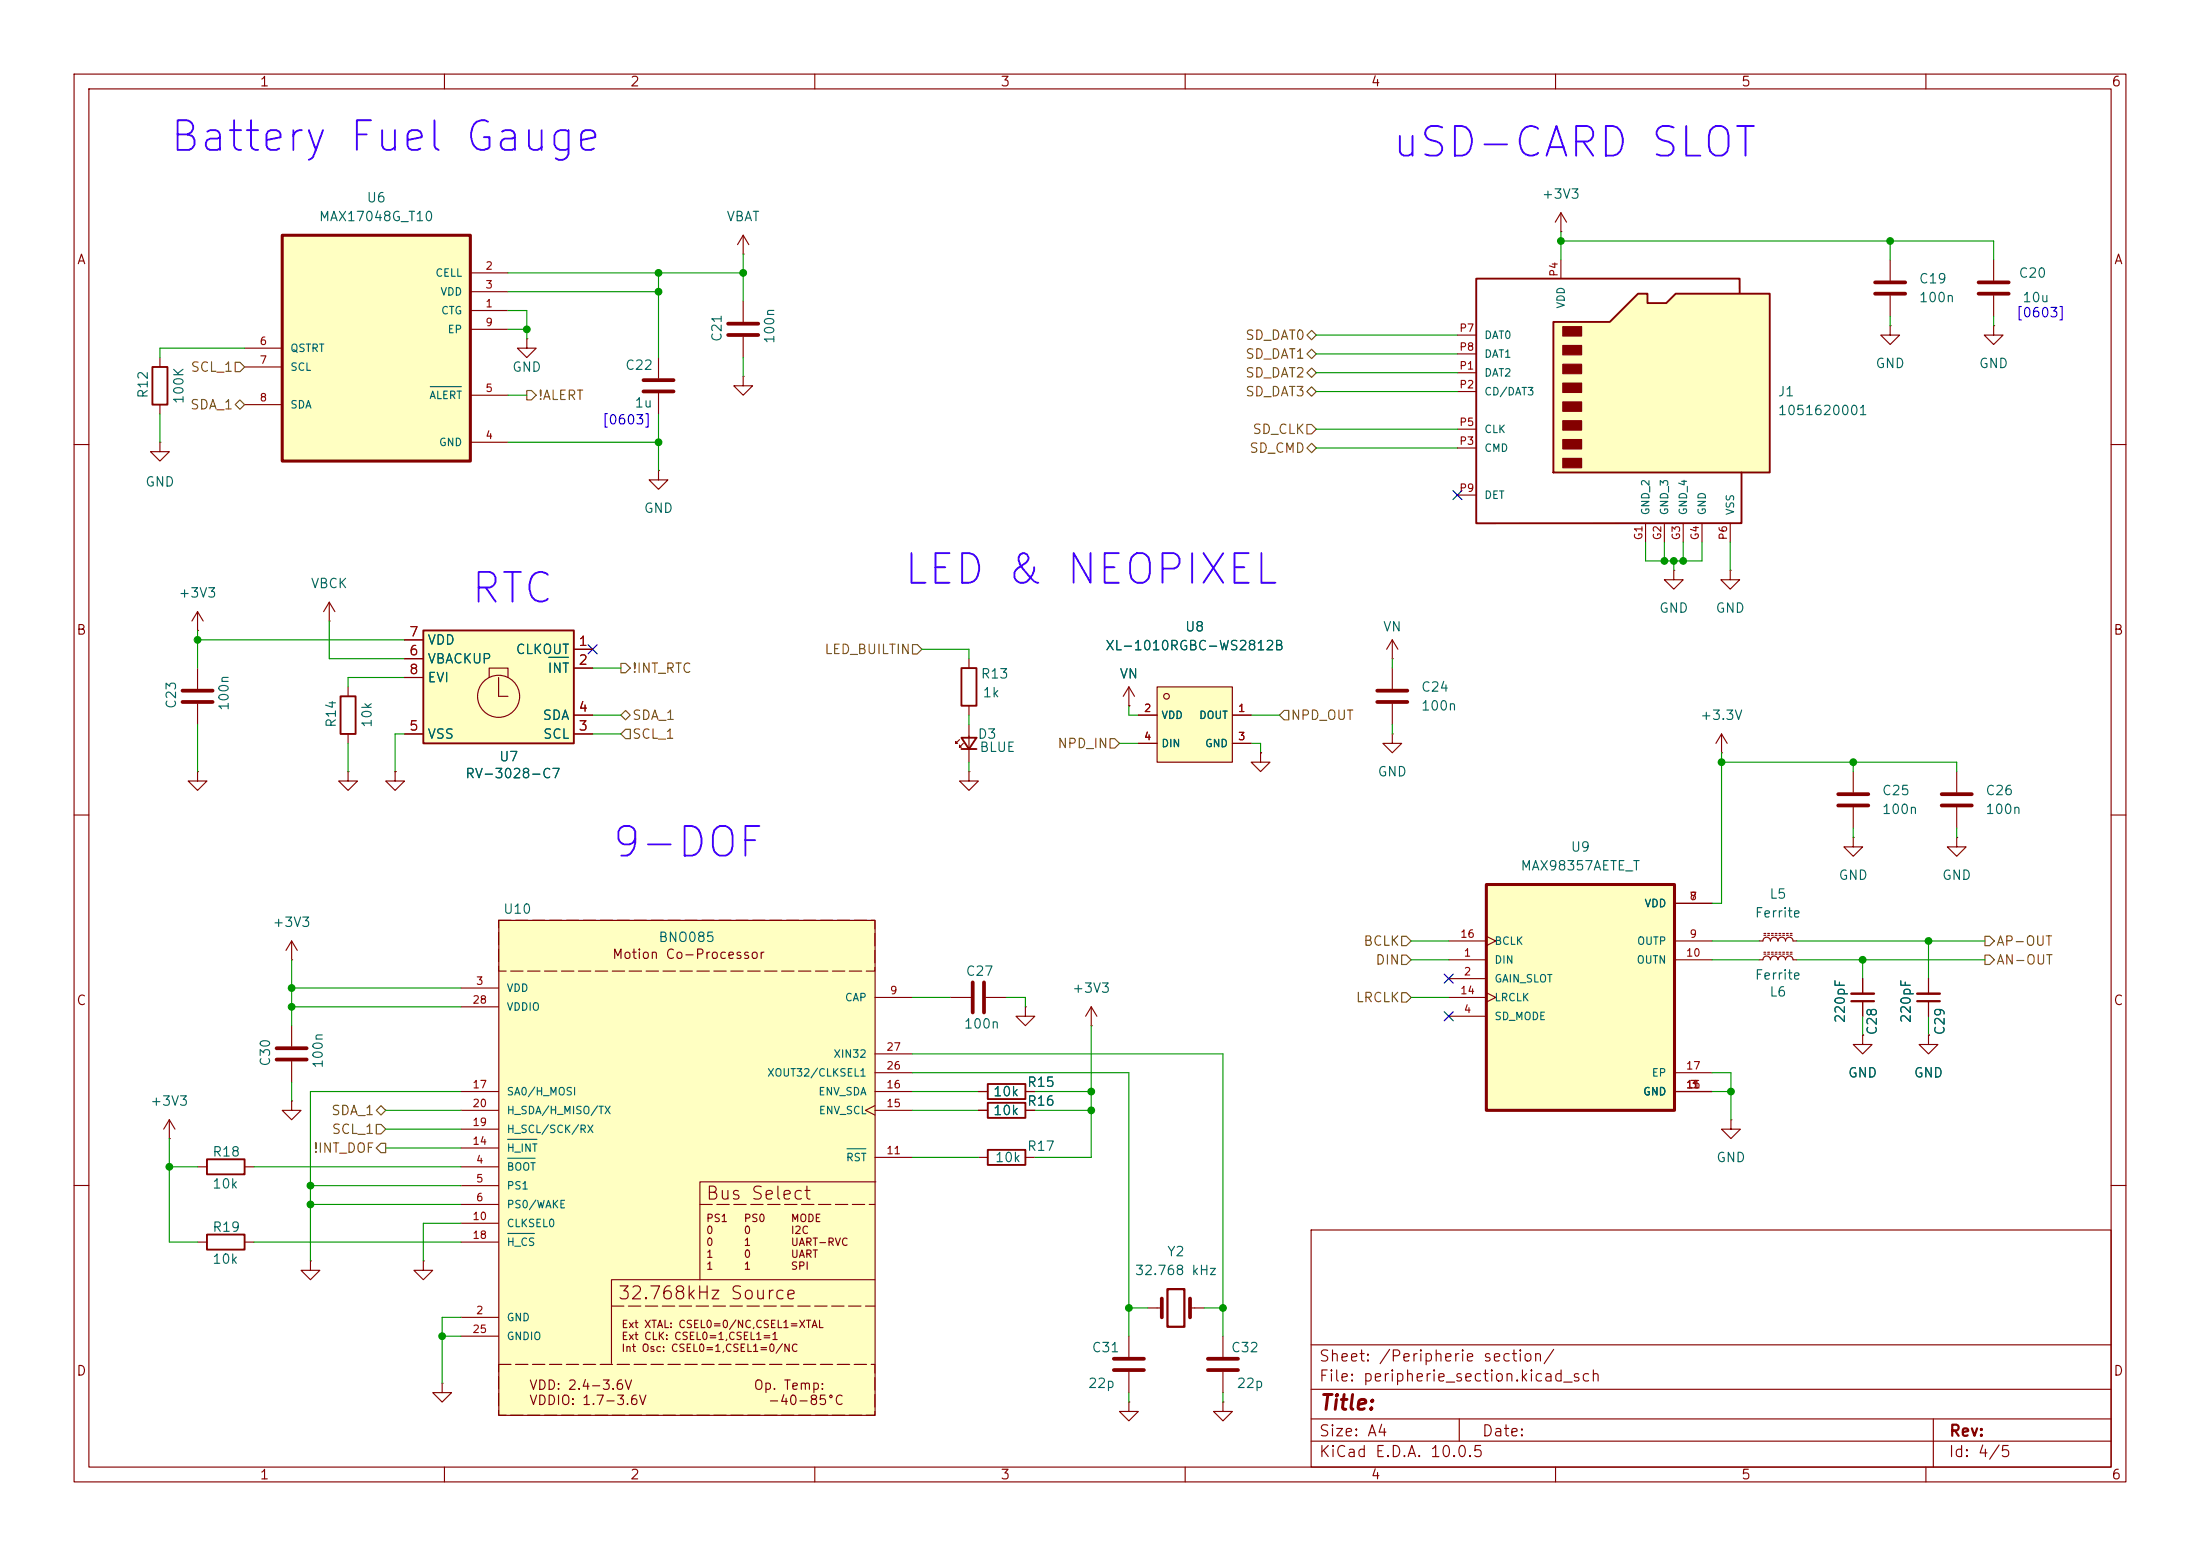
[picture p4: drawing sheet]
<svg xmlns="http://www.w3.org/2000/svg" width="297mm" height="210mm" viewBox="0 0 297 210" stroke-linecap="round" stroke-linejoin="round" font-family="sans-serif">
<g fill="none" stroke="#840000" stroke-width=".15">
<path d="M10 10h277v190h-277zM12 12h273v186h-273zM60 10v2M110 10v2M160 10v2M210 10v2M260 10v2M255.2 35.1v2.8M255.2 39.9v2.8M10 60h2M285 60h2M10 110h2"/>
<path d="M47 104.1v1.3h1.3l-1.3 1.3-1.3-1.3h1.3M47 104.1h.1M285 110h2M10 160h2M41.9 170.2v1.3h1.3l-1.3 1.2-1.3-1.2h1.3M41.9 170.2h.1M57.1 170.2v1.3h1.3l-1.3 1.2-1.2-1.2h1.2M57.1 170.2h.1M177 166h108v32h-108zM285 160h2M60 198v2M110 198v2"/>
<path d="M160 198v2M177 194.5h108M177 191.5h108M177 187.5h108M177 181.5h108M197 191.5v3M210 198v2M260 198v2M261 191.5v6.5"/>
</g>
<path d="M253.1 38.1h4.1M253.1 39.6h4.1" fill="none" stroke="#840000" stroke-width=".51"/>
<path d="M57.1 85.1h20.4v15.2h-20.4z" fill="#ffffc2"/>
<path d="M57.1 85.1h20.4v15.2h-20.4z" fill="none" stroke="#840000" stroke-width=".25"/>
<g fill="none" stroke="#840000" stroke-width=".15">
<path d="M100.3 34.3h.1M100.3 31.8l-.7 1.2M100.3 31.8l.8 1.2M100.3 31.8v2.5M210.7 31.3h.1M210.7 28.7l-.7 1.3M210.7 28.7l.8 1.3M210.7 28.7v2.6M100.3 50.8v1.3h1.3l-1.3 1.2-1.2-1.2h1.2M100.3 50.8h.1M26.7 90.2v2.8M26.7 95v2.8"/>
<path d="M54.6 99.1h2.5M54.6 88.9h2.5M54.6 86.4h2.5M54.6 91.4h2.5M66 91.4v-1.2h2.6v1.2M67.3 91.4v2.6h1.3M77.5 87.6h2.5M77.5 90.2h2.5M77.5 99.1h2.5M77.5 96.5h2.5M26.7 104.1v1.3h1.2l-1.2 1.3-1.3-1.3h1.3M26.7 104.1h.1"/>
<circle cx="67.3" cy="94" r="2.84"/>
</g>
<path d="M74.1 88.7h2.6" fill="none" stroke="#006464" stroke-width=".15"/>
<path d="M24.6 93.2h4.1M24.6 94.7h4.1" fill="none" stroke="#840000" stroke-width=".51"/>
<path d="M209.7 43.4h7.6l3.8-3.8h1.3v1.3h2.5l1.3-1.3h12.7v24.2h-29.2z" fill="#ffffc2"/>
<path d="M234.9 39.6v-2h-35.6v33h35.8v-6.8M209.7 43.4h7.6l3.8-3.8h1.3v1.3h2.5l1.3-1.3h12.7v24.2h-29.2zM129.8 90.2h2v5.1h-2zM129.8 99.6h2l-1 1.5zM129.8 101.1h2M133.3 148.8h5.1v2.1h-5.1zM133.3 146.3h5.1v2h-5.1zM133.3 155.2h5.1v2h-5.1z" fill="none" stroke="#840000" stroke-width=".25"/>
<g fill="#840000" stroke="#840000" stroke-width=".15">
<path d="M211 44.1h2.5v1.3h-2.5z"/>
<path d="M211 46.6h2.5v1.3h-2.5z"/>
<path d="M211 49.2h2.5v1.2h-2.5z"/>
<path d="M211 51.7h2.5v1.3h-2.5z"/>
<path d="M211 54.2h2.5v1.3h-2.5z"/>
<path d="M211 56.8h2.5v1.3h-2.5z"/>
<path d="M211 59.3h2.5v1.3h-2.5z"/>
<path d="M211 61.9h2.5v1.2h-2.5z"/>
</g>
<g fill="none" stroke="#840000" stroke-width=".15">
<path d="M210.7 35.1v2.5M100.3 40.6v2.8M100.3 45.5v2.8M196.8 50.3h2.5M196.8 52.8h2.5M196.8 57.9h2.5M196.8 45.2h2.5M196.8 47.8h2.5M196.8 60.5h2.5M196.8 66.8h2.5M222.2 70.6v2.6M224.7 70.6v2.6"/>
<path d="M226 77v1.2h1.2l-1.2 1.3-1.3-1.3h1.3M226 77h.1M227.2 70.6v2.6M229.8 70.6v2.6M233.6 70.6v2.6M129.5 99.8l-.5 .5v-.2v.2h.3M130.8 88.9v1.3M130.8 95.3v1.2M130.8 97.8v5.1M152.4 95.3h.1M152.4 92.7l-.8 1.3M152.4 92.7l.8 1.3"/>
<path d="M152.4 92.7v2.6M188 88.9h.1M188 86.4v2.5M188 90.2v2.8M188 95v2.8M188 86.4l-.8 1.2M188 86.4l.7 1.2M130 100.3l-.5 .5v-.2v.2h.3M130.8 104.1v1.3h1.3l-1.3 1.3-1.3-1.3h1.3M130.8 104.1h.1M22.9 153.7h.1M22.9 151.1l-.8 1.3"/>
<path d="M22.9 151.1l.7 1.3M22.9 151.1v2.6M132.1 149.9h1.2M132.1 147.3h1.2M132.1 156.2h1.2M138.4 149.9h1.3M138.4 147.3h1.3M138.4 156.2h1.3M152.4 189.2v1.3h1.3l-1.3 1.3-1.3-1.3h1.3M152.4 189.2h.1M165.1 189.2v1.3h1.3l-1.3 1.3-1.3-1.3h1.3M165.1 189.2h.1"/>
</g>
<path d="M98.3 43.7h4.1M98.3 45.2h4.1M185.9 93.2h4.1M185.9 94.7h4.1" fill="none" stroke="#840000" stroke-width=".51"/>
<path d="M156.2 92.7h10.2v10.2h-10.2z" fill="#ffffc2"/>
<circle cx="157.5" cy="94" r=".38" fill="#ffffc2" stroke="#ffffc2" stroke-width=".14"/>
<g fill="none" stroke="#840000" stroke-width=".15">
<path d="M153.7 96.5h2.5M156.2 92.7h10.2v10.2h-10.2zM166.4 96.5h2.5M153.7 100.3h2.5M166.4 100.3h2.5M138.4 135.9v1.3h1.3l-1.3 1.2-1.2-1.2h1.2M138.4 135.9h.1M147.3 138.4h.1M147.3 135.9l-.7 1.3M147.3 135.9l.8 1.3M147.3 135.9v2.5"/>
<circle cx="157.5" cy="94" r=".38"/>
</g>
<path d="M200.7 119.4h25.4v30.5h-25.4z" fill="#ffffc2"/>
<path d="M200.7 119.4h25.4v30.5h-25.4z" fill="none" stroke="#840000" stroke-width=".41"/>
<g fill="none" stroke="#840000" stroke-width=".15">
<path d="M269.1 35.1v2.8M269.1 39.9v2.8M255.2 44v1.2h1.2l-1.2 1.3-1.3-1.3h1.3M255.2 44h.1M269.1 44v1.2h1.3l-1.3 1.3-1.2-1.3h1.2M269.1 44h.1M188 99.1v1.2h1.2l-1.2 1.3-1.3-1.3h1.3M188 99.1h.1M128.3 134.6h2.8M133.1 134.6h2.8M195.6 129.5h5.1M195.6 132.1h5.1"/>
<path d="M195.6 137.2h5.1M195.6 127h5.1M195.6 134.6h5.1M200.7 134l1.2 .6-1.2 .7M200.7 126.4l1.2 .6-1.2 .6M226.1 129.5h5M226.1 121.9h5M226.1 127h5M251.5 132.1v2M251.5 135.1v2.1M260.3 139.7v1.3h1.3l-1.3 1.2-1.2-1.2h1.2M260.3 139.7h.1"/>
<path d="M26.7 157.5h1.2M33 157.5h1.3M226.1 147.3h5M226.1 144.8h5M233.7 151.1v1.3h1.2l-1.2 1.3-1.3-1.3h1.3M233.7 151.1h.1M154.9 176.5h1.9M160.7 176.5h1.9M59.7 186.7v1.3h1.3l-1.3 1.2-1.3-1.2h1.3M59.7 186.7h.1M152.4 180.3v2.8M152.4 185.2v2.8"/>
<path d="M165.1 180.3v2.8M165.1 185.2v2.8"/>
</g>
<path d="M27.9 156.5h5.1v2h-5.1z" fill="none" stroke="#840000" stroke-width=".25"/>
<path d="M267.1 38.1h4.1M267.1 39.6h4.1M131.3 132.6v4.1M132.8 132.6v4.1M156.8 175.3v2.5M160.7 175.3v2.5M150.4 183.4h4M150.4 184.9h4M163.1 183.4h4M163.1 184.9h4" fill="none" stroke="#840000" stroke-width=".51"/>
<path d="M249.9 135.1h3.1M157.6 174h2.3v5.1h-2.3z" fill="none" stroke="#840000" stroke-width=".3"/>
<path d="M249.9 134.1h3.1" fill="none" stroke="#840000" stroke-width=".33"/>
<path d="M67.3 124.2h50.8v66.8h-50.8z" fill="#ffffc2"/>
<g fill="none" stroke="#840000" stroke-width=".15">
<path d="M26.7 85.1h.1M26.7 82.6l-.8 1.2M26.7 82.6l.7 1.2M26.7 82.6v2.5M170.2 101.6v1.3h1.2l-1.2 1.2-1.3-1.2h1.3M170.2 101.6h.1M250.2 104.1v2.8M250.2 109v2.8M264.2 113v1.3h1.2l-1.2 1.3-1.3-1.3h1.3M264.2 113h.1M264.2 104.1v2.8M264.2 109v2.8"/>
<path d="M39.4 138.4v2.8M62.2 133.4h5.1M62.2 135.9h5.1M67.3 124.2h50.8v66.8h-50.8zM118.1 134.6h5.1M251.5 139.7v1.3h1.2l-1.2 1.2-1.3-1.2h1.3M251.5 139.7h.1M260.3 132.1v2M260.3 135.1v2.1M39.4 148.6v1.3h1.2l-1.2 1.2-1.3-1.2h1.3M39.4 148.6h.1M39.4 143.3v2.8"/>
<path d="M62.2 157.5h5.1M62.2 154.9h5.1M62.2 149.9h5.1M62.2 147.3h5.1M62.2 152.4h5.1M118.1 149.2l-1.3 .7 1.3 .6M118.1 156.2h5.1M118.1 149.9h5.1M118.1 147.3h5.1M118.1 144.8h5.1M118.1 142.2h5.1M118.2 159.5h-23.7v13.2"/>
<path d="M62.2 177.8h5.1M62.2 160h5.1M62.2 162.6h5.1M62.2 165.1h5.1M62.2 167.6h5.1M118.1 172.7h-35.6v11.3M62.2 180.3h5.1"/>
</g>
<path d="M67.3 124.2h50.8v6.9h-50.8zM82.5 176.3h35.6M94.5 162.6h23.6M67.3 184.2h50.8v6.8h-50.8z" fill="none" stroke="#840000" stroke-width=".15" stroke-dasharray="1.7 .6"/>
<path d="M68.5 156.3h3.7M68.5 153.8h4M114.3 155h2.6M68.5 166.5h3.6" fill="none" stroke="#006464" stroke-width=".15"/>
<path d="M258.8 135.1h3.1" fill="none" stroke="#840000" stroke-width=".3"/>
<path d="M258.8 134.1h3.1" fill="none" stroke="#840000" stroke-width=".33"/>
<path d="M248.2 107.2h4M248.2 108.7h4M262.1 107.2h4.1M262.1 108.7h4.1M37.3 141.5h4.1M37.3 143h4.1" fill="none" stroke="#840000" stroke-width=".51"/>
<path d="M38.1 31.8h25.4v30.4h-25.4z" fill="#ffffc2"/>
<path d="M38.1 31.8h25.4v30.4h-25.4z" fill="none" stroke="#840000" stroke-width=".41"/>
<g fill="none" stroke="#840000" stroke-width=".15">
<path d="M63.5 36.8h5.1M63.5 39.4h5.1M21.6 59.7v1.3h1.3l-1.3 1.2-1.3-1.2h1.3M21.6 59.7h.1M21.6 48.3v1.2M21.6 54.6v1.3M33 47h5.1M33 49.5h5.1M33 54.6h5.1M63.5 41.9h5.1M63.5 59.7h5.1M63.5 53.3h5.1"/>
<path d="M63.5 44.5h5.1M71.1 45.7v1.3h1.3l-1.3 1.3-1.3-1.3h1.3M71.1 45.7h.1M88.9 48.3v2.8M88.9 53.1v2.8M88.9 63.5v1.3h1.3l-1.3 1.2-1.3-1.2h1.3M88.9 63.5h.1M233.6 77v1.2h1.3l-1.3 1.3-1.3-1.3h1.3M233.6 77h.1M44.4 83.8h.1M44.4 81.3l-.7 1.3M44.4 81.3l.8 1.3"/>
<path d="M44.4 81.3v2.5M47 92.7v1.3M47 99.1v1.2M54.6 99.1h2.5M54.6 88.9h2.5M54.6 86.4h2.5M54.6 91.4h2.5M77.5 96.5h2.5M77.5 87.6h2.5M77.5 90.2h2.5M77.5 99.1h2.5M152.4 95.3h.1"/>
<path d="M153.7 96.5h2.5M166.4 96.5h2.5M232.4 99.1l-.8 1.2M232.4 99.1l.8 1.2M232.4 99.1v2.5M53.3 104.1v1.3h1.3l-1.3 1.3-1.2-1.3h1.2M53.3 104.1h.1M153.7 100.3h2.5M166.4 100.3h2.5M170.2 101.6h.1M232.4 101.6h.1M250.2 113v1.3h1.3l-1.3 1.3-1.3-1.3h1.3"/>
<path d="M250.2 113h.1M39.4 129.5h.1M39.4 127l-.8 1.3M39.4 127l.7 1.3M39.4 127v2.5M237.5 129.5h.5a.51 .51 0 0 1 .5-.5 .51 .51 0 0 1 .5 .5 .51 .51 0 0 1 .5-.5 .51 .51 0 0 1 .5 .5 .51 .51 0 0 1 .5-.5 .51 .51 0 0 1 .5 .5 .51 .51 0 0 1 .6-.5 .51 .51 0 0 1 .5 .5h.5M237.5 127h.5a.51 .51 0 0 1 .5-.5 .51 .51 0 0 1 .5 .5 .51 .51 0 0 1 .5-.5 .51 .51 0 0 1 .5 .5 .51 .51 0 0 1 .5-.5 .51 .51 0 0 1 .5 .5 .51 .51 0 0 1 .6-.5 .51 .51 0 0 1 .5 .5h.5M238.1 128.8h.3M238.1 128.5h.3M238.1 126.2h.3M238.1 126h.3M238.6 128.8h.3"/>
<path d="M238.6 128.5h.3M238.6 126.2h.3M238.6 126h.3M239.1 128.8h.3M239.1 128.5h.3M239.1 126.2h.3M239.1 126h.3M239.6 128.8h.3M239.6 128.5h.3M239.6 126.2h.3M239.6 126h.3M240.2 128.8h.2"/>
<path d="M240.2 128.5h.2M240.2 126.2h.2M240.2 126h.2M240.7 128.8h.2M240.7 128.5h.2M240.7 126.2h.2M240.7 126h.2M241.2 128.8h.2M241.2 128.5h.2M241.2 126.2h.2M241.2 126h.2M241.7 128.8h.2"/>
<path d="M241.7 128.5h.2M241.7 126.2h.2M241.7 126h.2M251.5 139.7h.1M251.5 132.1v2M251.5 135.1v2.1M260.3 139.7h.1M260.3 132.1v2M260.3 135.1v2.1M132.1 149.9h1.2M132.1 147.3h1.2M138.4 149.9h1.3"/>
<path d="M138.4 147.3h1.3M26.7 167.6h1.2M33 167.6h1.3"/>
</g>
<path d="M58.1 52.2h4.2M74.1 88.7h2.6" fill="none" stroke="#006464" stroke-width=".15"/>
<path d="M20.6 49.5h2v5.1h-2zM46 94h2v5.1h-2zM27.9 166.6h5.1v2.1h-5.1z" fill="none" stroke="#840000" stroke-width=".25"/>
<path d="M86.9 51.3h4M86.9 52.8h4" fill="none" stroke="#840000" stroke-width=".51"/>
<g fill="none" stroke="#725600" stroke-width=".15">
<path d="M31.7 48.9h.7l.6 .6-.6 .7h-.7zM32.4 54l.6 .6-.6 .6-.7-.6zM71.1 52.7h.7l.6 .6-.6 .7h-.7zM176.4 47.8l.7-.7 .6 .7-.6 .6zM176.4 45.2l.7-.6 .6 .6-.6 .7zM176.4 57.3h.7l.6 .6-.6 .7h-.7zM176.4 50.3l.7-.6 .6 .6-.6 .6zM177.1 52.2l.6 .6-.6 .7-.7-.7zM176.4 60.5l.7-.7 .6 .7-.6 .6zM83.8 96.5l.7-.6 .6 .6-.6 .7zM83.8 89.5h.7l.6 .7-.6 .6h-.7zM84.5 98.4h.6v1.3h-.6l-.7-.6z"/>
<path d="M123.2 87h.6l.7 .6-.7 .7h-.6zM149.9 99.7h.6l.6 .6-.6 .7h-.6zM173.4 95.9h.6v1.3h-.6l-.7-.7zM189.2 126.4h.7l.6 .6-.6 .6h-.7zM189.2 128.9h.7l.6 .6-.6 .7h-.7zM189.2 134h.7l.6 .6-.6 .7h-.7zM268 128.9h.6l.6 .6-.6 .7h-.6zM268 126.4h.6l.6 .6-.6 .6h-.6zM50.8 151.8h.6l.7 .6-.7 .6h-.6zM50.8 154.9l.6-.6h.7v1.3h-.7zM51.4 149.2l.7 .7-.7 .6-.6-.6z"/>
</g>
<g fill="none" stroke="#009600" stroke-width=".15">
<path d="M68.6 39.4h20.3M68.6 36.8h31.7M88.9 36.8v11.5M100.3 34.3v6.3M210.7 32.5h58.4v2.6M210.7 31.3v3.8M255.2 32.5v2.6M21.6 55.9v3.8M33 47h-11.4v1.3M68.6 41.9h2.5v3.8M68.6 44.5h2.5M68.6 53.3h2.5"/>
<path d="M68.6 59.7h20.3M88.9 55.9v7.6M100.3 48.3v2.5M177.7 52.8h19.1M177.7 57.9h19.1M177.7 50.3h19.1M177.7 47.8h19.1M177.7 45.2h19.1M255.2 42.7v1.3M269.1 42.7v1.3M177.7 60.5h19.1M222.2 73.2v2.5h7.6v-2.5"/>
<path d="M224.7 73.2v2.5M226 75.7v1.3M227.2 73.2v2.5M233.6 73.2v3.8M26.7 86.4h27.9M26.7 85.1v5.1M26.7 97.8v6.3M44.4 83.8v5.1h10.2M54.6 99.1h-1.3v5M54.6 91.4h-7.6v1.3M80 96.5h3.8M80 99.1h3.8"/>
<path d="M80 90.2h3.8M124.5 87.6h6.3v1.3M130.8 96.5v1.3M152.4 95.3v1.2h1.3M168.9 96.5h3.8M188 88.9v1.3M188 97.8v1.3M47 100.3v3.8M130.8 102.9v1.2M151.1 100.3h2.6M168.9 100.3h1.3v1.3M232.4 101.6v20.3h-1.3"/>
<path d="M232.4 102.9h31.8v1.2M250.2 102.9v1.2M250.2 111.8v1.2M264.2 111.8v1.2M39.4 129.5v8.9M39.4 133.4h22.8M39.4 135.9h22.8M123.2 134.6h5.1M135.9 134.6h2.5v1.3M147.3 138.4v17.8h-7.6M190.5 129.5h5.1M190.5 134.6h5.1"/>
<path d="M190.5 127h5.1M231.1 129.5h6.4M231.1 127h6.4M242.6 129.5h25.4M242.6 127h25.4M251.5 129.5v2.6M251.5 137.2v2.5M260.3 127v5.1M260.3 137.2v2.5M22.9 153.7v13.9h3.8M22.9 157.5h3.8M34.3 157.5h27.9"/>
<path d="M39.4 146.1v2.5M52.1 152.4h10.1M52.1 154.9h10.1M52.1 149.9h10.1M62.2 147.3h-20.3v22.9M123.2 147.3h8.9M123.2 149.9h8.9M123.2 142.2h41.9v38.1M123.2 144.8h29.2v35.5M123.2 156.2h8.9M139.7 147.3h7.6M139.7 149.9h7.6"/>
<path d="M231.1 147.3h2.6M231.1 144.8h2.6v6.3M34.3 167.6h27.9M41.9 162.6h20.3M41.9 160h20.3M62.2 177.8h-2.5v8.9M62.2 165.1h-5.1v5.1M152.4 176.5h2.5M162.6 176.5h2.5M59.7 180.3h2.5M152.4 188v1.2M165.1 188v1.2"/>
</g>
<path d="M196.1 66.2l1.3 1.2M197.4 66.2l-1.3 1.2M79.4 87l1.2 1.2M80.6 87l-1.2 1.2M195 131.5l1.2 1.2M195 136.6l1.2 1.2M196.2 131.5l-1.2 1.2M196.2 136.6l-1.2 1.2" fill="none" stroke="#000084" stroke-width=".15"/>
<g fill="#009600" stroke="#009600" stroke-width=".14">
<circle cx="255.2" cy="32.5" r=".46"/>
<circle cx="210.7" cy="32.5" r=".46"/>
<circle cx="226" cy="75.7" r=".46"/>
<circle cx="227.2" cy="75.7" r=".46"/>
<circle cx="59.7" cy="180.3" r=".46"/>
<circle cx="39.4" cy="135.9" r=".46"/>
<circle cx="39.4" cy="133.4" r=".46"/>
<circle cx="41.9" cy="162.6" r=".46"/>
<circle cx="41.9" cy="160" r=".46"/>
<circle cx="22.9" cy="157.5" r=".46"/>
<circle cx="232.4" cy="102.9" r=".46"/>
<circle cx="251.5" cy="129.5" r=".46"/>
<circle cx="250.2" cy="102.9" r=".46"/>
<circle cx="165.1" cy="176.5" r=".46"/>
<circle cx="233.7" cy="147.3" r=".46"/>
<circle cx="71.1" cy="44.5" r=".46"/>
<circle cx="88.9" cy="59.7" r=".46"/>
<circle cx="88.9" cy="39.4" r=".46"/>
<circle cx="88.9" cy="36.8" r=".46"/>
<circle cx="100.3" cy="36.8" r=".46"/>
<circle cx="152.4" cy="176.5" r=".46"/>
<circle cx="147.3" cy="149.9" r=".46"/>
<circle cx="147.3" cy="147.3" r=".46"/>
<circle cx="224.7" cy="75.7" r=".46"/>
<circle cx="260.3" cy="127" r=".46"/>
<circle cx="26.7" cy="86.4" r=".46"/>
</g>
<g font-size="4" fill="#4000ff">
<text x="22.6" y="21.4">Battery Fuel Gauge</text>
<text x="187.6" y="22.2">uSD-CARD SLOT</text>
<text x="63.3" y="82.4">RTC</text>
<text x="121.7" y="79.9">LED &amp; NEOPIXEL</text>
<text x="82.3" y="116.7">9-DOF</text>
</g>
<text font-size="2" fill="#840000" x="178" y="190.8">Title:</text>
<g font-size="1.7" fill="#840000">
<text x="95.2" y="162.4">Bus Select</text>
<text x="83.3" y="175.8">32.768kHz Source</text>
</g>
<g font-size="1.5" fill="#840000">
<text x="178" y="184.1">Sheet: /Peripherie section/</text>
<text x="178" y="186.8">File: peripherie_section.kicad_sch</text>
<text x="178" y="197">KiCad E.D.A. 10.0.5</text>
<text x="178" y="194.2">Size: A4</text>
<text x="200" y="194.2">Date:</text>
<text x="263" y="197">Id: 4/5</text>
<text x="263" y="194.2">Rev:</text>
</g>
<g font-size="1.3" fill="#840000">
<text x="35" y="12">1</text>
<text x="85" y="12">2</text>
<text x="135" y="12">3</text>
<text x="185" y="12">4</text>
<text x="235" y="12">5</text>
<text x="285" y="12">6</text>
<text x="10.3" y="36">A</text>
<text x="285.3" y="36">A</text>
<text x="10.2" y="86">B</text>
<text x="285.2" y="86">B</text>
<text x="82.6" y="129.7">Motion Co-Processor</text>
<text x="10.2" y="136">C</text>
<text x="285.2" y="136">C</text>
<text x="10.2" y="186">D</text>
<text x="285.2" y="186">D</text>
<text x="71.3" y="187.9">VDD: 2.4-3.6V</text>
<text x="71.3" y="189.9">VDDIO: 1.7-3.6V</text>
<text x="101.6" y="187.9">Op. Temp:</text>
<text x="103.6" y="189.9">-40-85°C</text>
<text x="35" y="200">1</text>
<text x="85" y="200">2</text>
<text x="135" y="200">3</text>
<text x="185" y="200">4</text>
<text x="235" y="200">5</text>
<text x="285" y="200">6</text>
</g>
<g font-size="1.3" fill="#006464">
<text x="49.4" y="27.6">U6</text>
<text x="208.1" y="27.1">+3V3</text>
<text x="43" y="30.2">MAX17048G_T10</text>
<text x="98" y="30.2">VBAT</text>
<text x="259" y="38.6">C19</text>
<text x="259" y="41.1">100n</text>
<text x="272.4" y="37.8">C20</text>
<text x="272.9" y="41.1">10u</text>
<text x="97.7" y="46.2" transform="rotate(-90 97.7 46.2)">C21</text>
<text x="104.8" y="46.5" transform="rotate(-90 104.8 46.5)">100n</text>
<text x="20.3" y="53.9" transform="rotate(-90 20.3 53.9)">R12</text>
<text x="69.1" y="50.5">GND</text>
<text x="84.3" y="50.2">C22</text>
<text x="239.9" y="53.8">J1</text>
<text x="253.1" y="50">GND</text>
<text x="267.1" y="50">GND</text>
<text x="25.1" y="54.6" transform="rotate(-90 25.1 54.6)">100K</text>
<text x="85.6" y="55.3">1u</text>
<text x="239.9" y="56.4">1051620001</text>
<text x="19.5" y="66">GND</text>
<text x="86.8" y="69.5">GND</text>
<text x="24" y="81">+3V3</text>
<text x="41.9" y="79.7">VBCK</text>
<text x="223.9" y="83">GND</text>
<text x="231.5" y="83">GND</text>
<text x="57.6" y="89.9">VBACKUP</text>
<text x="57.6" y="87.3">VDD</text>
<text x="69.5" y="88.6">CLKOUT</text>
<text x="149.1" y="88.1">XL-1010RGBC-WS2812B</text>
<text x="159.9" y="85.5">U8</text>
<text x="186.6" y="85.5">VN</text>
<text x="24.1" y="95.8" transform="rotate(-90 24.1 95.8)">C23</text>
<text x="57.6" y="92.4">EVI</text>
<text x="73.8" y="91.1">INT</text>
<text x="132.3" y="91.9">R13</text>
<text x="132.6" y="94.4">1k</text>
<text x="151.1" y="91.9">VN</text>
<text x="191.8" y="93.7">C24</text>
<text x="31.2" y="96" transform="rotate(-90 31.2 96)">100n</text>
<text x="45.7" y="98.3" transform="rotate(-90 45.7 98.3)">R14</text>
<text x="50.5" y="98.3" transform="rotate(-90 50.5 98.3)">10k</text>
<text x="57.6" y="100">VSS</text>
<text x="73.2" y="97.5">SDA</text>
<text x="73.2" y="100">SCL</text>
<text x="131.9" y="100">D3</text>
<text x="132.1" y="101.8">BLUE</text>
<text x="191.8" y="96.2">100n</text>
<text x="229.4" y="97.5">+3.3V</text>
<text x="62.7" y="105.4">RV-3028-C7</text>
<text x="67.3" y="103.1">U7</text>
<text x="185.9" y="105.1">GND</text>
<text x="254" y="107.6">C25</text>
<text x="268" y="107.6">C26</text>
<text x="254" y="110.2">100n</text>
<text x="268" y="110.2">100n</text>
<text x="205.2" y="117.8">MAX98357AETE_T</text>
<text x="212" y="115.3">U9</text>
<text x="248.1" y="119.1">GND</text>
<text x="262.1" y="119.1">GND</text>
<text x="36.7" y="125.4">+3V3</text>
<text x="67.8" y="123.6">U10</text>
<text x="236.8" y="124.2">Ferrite</text>
<text x="238.8" y="121.6">L5</text>
<text x="88.8" y="127.5">BNO085</text>
<text x="130.3" y="132">C27</text>
<text x="144.7" y="134.3">+3V3</text>
<text x="236.8" y="132.5">Ferrite</text>
<text x="238.8" y="134.8">L6</text>
<text x="130" y="139.1">100n</text>
<text x="249.4" y="138.2" transform="rotate(-90 249.4 138.2)">220pF</text>
<text x="253.7" y="139.8" transform="rotate(-90 253.7 139.8)">C28</text>
<text x="258.3" y="138.2" transform="rotate(-90 258.3 138.2)">220pF</text>
<text x="262.8" y="139.8" transform="rotate(-90 262.8 139.8)">C29</text>
<text x="20.2" y="149.6">+3V3</text>
<text x="36.8" y="144" transform="rotate(-90 36.8 144)">C30</text>
<text x="43.9" y="144.3" transform="rotate(-90 43.9 144.3)">100n</text>
<text x="134" y="148.3">10k</text>
<text x="138.6" y="149.6">R16</text>
<text x="138.6" y="147">R15</text>
<text x="249.4" y="145.7">GND</text>
<text x="258.3" y="145.7">GND</text>
<text x="134" y="150.8">10k</text>
<text x="138.6" y="155.6">R17</text>
<text x="28.6" y="160.7">10k</text>
<text x="28.6" y="156.4">R18</text>
<text x="134.2" y="157.2">10k</text>
<text x="231.6" y="157.2">GND</text>
<text x="28.6" y="166.6">R19</text>
<text x="28.6" y="170.9">10k</text>
<text x="153.1" y="172.4">32.768 kHz</text>
<text x="157.5" y="169.9">Y2</text>
<text x="147.3" y="182.8">C31</text>
<text x="166.1" y="182.8">C32</text>
<text x="146.8" y="187.7">22p</text>
<text x="166.9" y="187.7">22p</text>
</g>
<g font-size="1.3" fill="#725600">
<text x="168" y="46.2">SD_DAT0</text>
<text x="25.6" y="50.5">SCL_1</text>
<text x="168" y="53.8">SD_DAT3</text>
<text x="168" y="48.7">SD_DAT1</text>
<text x="168" y="51.3">SD_DAT2</text>
<text x="25.6" y="55.6">SDA_1</text>
<text x="72.6" y="54.3">!ALERT</text>
<text x="169" y="58.9">SD_CLK</text>
<text x="168.6" y="61.4">SD_CMD</text>
<text x="111.2" y="88.6">LED_BUILTIN</text>
<text x="85.3" y="91.1">!INT_RTC</text>
<text x="85.3" y="97.5">SDA_1</text>
<text x="85.3" y="100">SCL_1</text>
<text x="142.7" y="101.3">NPD_IN</text>
<text x="174.2" y="97.5">NPD_OUT</text>
<text x="184" y="128">BCLK</text>
<text x="185.6" y="130.5">DIN</text>
<text x="269.4" y="130.5">AN-OUT</text>
<text x="269.4" y="128">AP-OUT</text>
<text x="182.9" y="135.6">LRCLK</text>
<text x="42.2" y="155.9">!INT_DOF</text>
<text x="44.6" y="150.8">SDA_1</text>
<text x="44.7" y="153.4">SCL_1</text>
</g>
<g font-size="1.3" fill="#0000c2">
<text x="272.1" y="43.1">[0603]</text>
<text x="81.2" y="57.6">[0603]</text>
</g>
<g font-size="1.3" fill="#a90000">
<text x="55.1" y="88.8">6</text>
<text x="55.1" y="86.2">7</text>
<text x="78" y="87.5">1</text>
<text x="55.1" y="91.3">8</text>
<text x="78" y="90">2</text>
<text x="55.1" y="98.9">5</text>
<text x="78" y="98.9">3</text>
<text x="78" y="96.4">4</text>
</g>
<g font-size="1" fill="#006464">
<text x="58.7" y="37.6">CELL</text>
<text x="59.4" y="40.1">VDD</text>
<text x="211.5" y="41.7" transform="rotate(-90 211.5 41.7)">VDD</text>
<text x="39.1" y="47.8">QSTRT</text>
<text x="59.5" y="42.7">CTG</text>
<text x="60.3" y="45.2">EP</text>
<text x="200.3" y="46">DAT0</text>
<text x="39.1" y="50.3">SCL</text>
<text x="200.3" y="51.1">DAT2</text>
<text x="200.3" y="53.6">CD/DAT3</text>
<text x="200.3" y="48.5">DAT1</text>
<text x="39.1" y="55.4">SDA</text>
<text x="57.9" y="54.1">ALERT</text>
<text x="200.3" y="58.7">CLK</text>
<text x="59.2" y="60.5">GND</text>
<text x="200.3" y="61.2">CMD</text>
<text x="200.3" y="67.6">DET</text>
<text x="222.9" y="69.6" transform="rotate(-90 222.9 69.6)">GND_2</text>
<text x="225.5" y="69.6" transform="rotate(-90 225.5 69.6)">GND_3</text>
<text x="228" y="69.6" transform="rotate(-90 228 69.6)">GND_4</text>
<text x="230.5" y="69.6" transform="rotate(-90 230.5 69.6)">GND</text>
<text x="234.4" y="69.6" transform="rotate(-90 234.4 69.6)">VSS</text>
<text x="156.7" y="97.3">VDD</text>
<text x="156.7" y="101.1">DIN</text>
<text x="161.8" y="97.3">DOUT</text>
<text x="162.6" y="101.1">GND</text>
<text x="221.9" y="122.7">VDD</text>
<text x="201.7" y="130.3">DIN</text>
<text x="201.7" y="127.8">BCLK</text>
<text x="220.9" y="130.3">OUTN</text>
<text x="220.9" y="127.8">OUTP</text>
<text x="68.3" y="134.1">VDD</text>
<text x="68.3" y="136.7">VDDIO</text>
<text x="114" y="135.4">CAP</text>
<text x="201.7" y="132.8">GAIN_SLOT</text>
<text x="201.7" y="137.9">SD_MODE</text>
<text x="201.7" y="135.4">LRCLK</text>
<text x="112.4" y="143">XIN32</text>
<text x="68.3" y="148.1">SA0/H_MOSI</text>
<text x="103.5" y="145.5">XOUT32/CLKSEL1</text>
<text x="110.4" y="148.1">ENV_SDA</text>
<text x="221.7" y="148.1">GND</text>
<text x="222.9" y="145.5">EP</text>
<text x="68.3" y="155.7">H_INT</text>
<text x="68.3" y="153.2">H_SCL/SCK/RX</text>
<text x="68.3" y="150.6">H_SDA/H_MISO/TX</text>
<text x="110.5" y="150.6">ENV_SCL</text>
<text x="68.3" y="158.2">BOOT</text>
<text x="68.3" y="160.8">PS1</text>
<text x="114.1" y="157">RST</text>
<text x="68.3" y="163.3">PS0/WAKE</text>
<text x="68.3" y="165.9">CLKSEL0</text>
<text x="68.3" y="168.4">H_CS</text>
<text x="68.3" y="178.6">GND</text>
<text x="68.3" y="181.1">GNDIO</text>
</g>
<g font-size="1" fill="#a90000">
<text x="65.5" y="41.7">1</text>
<text x="65.5" y="36.6">2</text>
<text x="65.5" y="39.2">3</text>
<text x="210.5" y="37.4" transform="rotate(-90 210.5 37.4)">P4</text>
<text x="35" y="46.8">6</text>
<text x="65.5" y="44.3">9</text>
<text x="196.9" y="45">P7</text>
<text x="196.9" y="47.6">P8</text>
<text x="35" y="49.3">7</text>
<text x="65.5" y="53.2">5</text>
<text x="196.9" y="50.1">P1</text>
<text x="196.9" y="52.7">P2</text>
<text x="35" y="54.4">8</text>
<text x="65.5" y="59.5">4</text>
<text x="196.9" y="57.7">P5</text>
<text x="196.9" y="60.3">P3</text>
<text x="196.9" y="66.6">P9</text>
<text x="222" y="73" transform="rotate(-90 222 73)">G1</text>
<text x="224.5" y="73" transform="rotate(-90 224.5 73)">G2</text>
<text x="227.1" y="73" transform="rotate(-90 227.1 73)">G3</text>
<text x="229.6" y="73" transform="rotate(-90 229.6 73)">G4</text>
<text x="233.4" y="73" transform="rotate(-90 233.4 73)">P6</text>
<text x="154.4" y="96.3">2</text>
<text x="154.4" y="100.1">4</text>
<text x="167.1" y="96.3">1</text>
<text x="167.1" y="100.1">3</text>
<text x="228" y="121.7">7</text>
<text x="228" y="121.7">8</text>
<text x="197.1" y="126.8">16</text>
<text x="197.5" y="129.4">1</text>
<text x="197.5" y="131.9">2</text>
<text x="227.5" y="129.4">10</text>
<text x="228" y="126.8">9</text>
<text x="63.7" y="135.7">28</text>
<text x="64.2" y="133.2">3</text>
<text x="120.1" y="134.4">9</text>
<text x="197.1" y="134.4">14</text>
<text x="197.5" y="137">4</text>
<text x="119.6" y="142.1">27</text>
<text x="63.7" y="147.1">17</text>
<text x="63.7" y="149.7">20</text>
<text x="119.6" y="149.7">15</text>
<text x="119.6" y="147.1">16</text>
<text x="119.6" y="144.6">26</text>
<text x="227.5" y="147.1">11</text>
<text x="227.5" y="147.1">15</text>
<text x="227.5" y="144.6">17</text>
<text x="228" y="147.1">3</text>
<text x="63.7" y="154.8">14</text>
<text x="63.7" y="152.2">19</text>
<text x="64.2" y="157.3">4</text>
<text x="64.2" y="159.8">5</text>
<text x="119.6" y="156">11</text>
<text x="63.7" y="164.9">10</text>
<text x="63.7" y="167.5">18</text>
<text x="64.2" y="162.4">6</text>
<text x="64.2" y="177.6">2</text>
<text x="63.7" y="180.2">25</text>
</g>
<g font-size="1" fill="#840000">
<text x="95.3" y="165.2">PS1</text>
<text x="95.3" y="166.8">0</text>
<text x="100.3" y="165.2">PS0</text>
<text x="100.3" y="166.8">0</text>
<text x="106.7" y="165.2">MODE</text>
<text x="106.7" y="166.8">I2C</text>
<text x="95.3" y="168.4">0</text>
<text x="95.3" y="170">1</text>
<text x="95.3" y="171.6">1</text>
<text x="100.3" y="168.4">1</text>
<text x="100.3" y="170">0</text>
<text x="100.3" y="171.6">1</text>
<text x="106.7" y="168.4">UART-RVC</text>
<text x="106.7" y="170">UART</text>
<text x="106.7" y="171.6">SPI</text>
<text x="83.8" y="179.5">Ext XTAL: CSEL0=0/NC,CSEL1=XTAL</text>
<text x="83.8" y="181.1">Ext CLK: CSEL0=1,CSEL1=1</text>
<text x="83.8" y="182.7">Int Osc: CSEL0=1,CSEL1=0/NC</text>
</g>
</svg>
